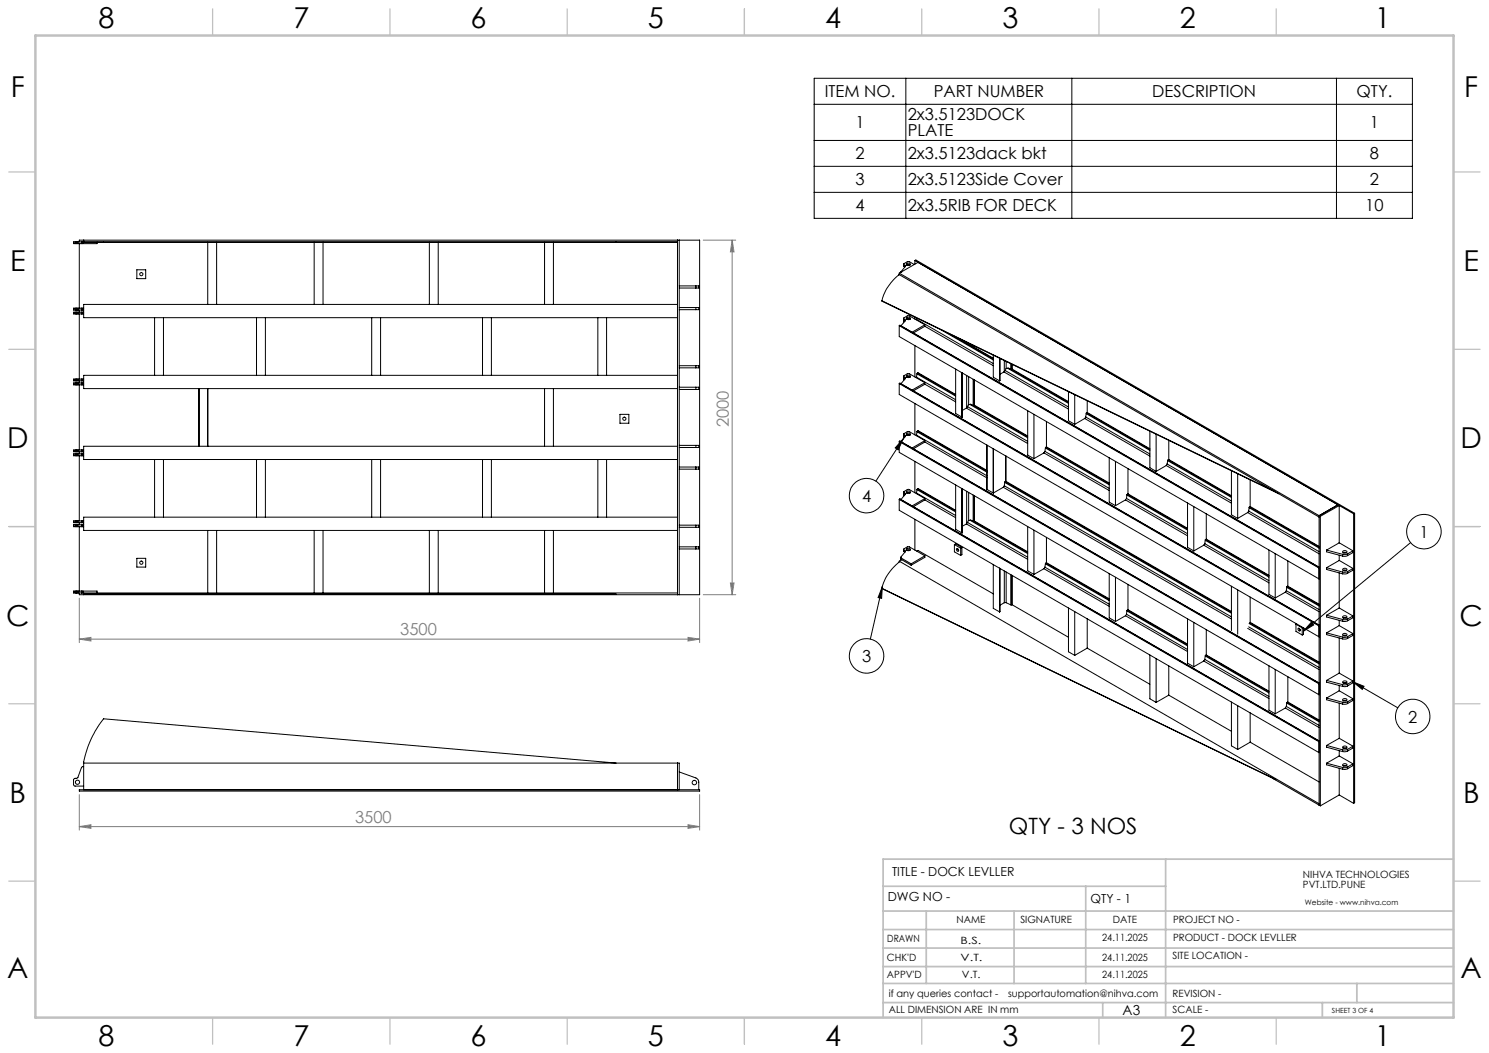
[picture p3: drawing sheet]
<svg xmlns="http://www.w3.org/2000/svg" width="420mm" height="297mm" viewBox="0 0 420 297" stroke-linecap="round" stroke-linejoin="round" font-family="sans-serif">
<g fill="none" stroke="#000" stroke-width=".28">
<path d="M229.7 22.1h168.7v39.5h-168.7zM229.7 29.4h168.7M229.7 39.6h168.7M255.5 22.1v39.5M302.3 22.1v39.5M377 22.1v39.5M229.7 46.9h168.7M229.7 54.3h168.7M21.2 68.2h-.5v.5h.5M21.2 68.2h.4M21.2 68.2v.5M21.2 68.7h.4"/>
<path d="M21.6 68.2h.4M21.6 68.7h.4M21.6 68.2v.5M22 68.2h1M22 68.2v.5M22 68.7h1M22.4 68.2v-.5h174.9v100h-174.9v-.5M22.4 68.7v18.2M23 68.2h.4M23 68.7h.4M23 68.2v.5M23.4 68.2h5.8"/>
<path d="M23.4 68.2v.5M23.6 67.7v.6h5.6M27.4 68.3v.4h-4M29.2 68.2v.1M29.2 68.3h161.9M29.2 68.2h161.9M38.6 76.1h2.5v2.5h-2.5zM58.6 68.3v17.6M61.1 68.3v17.6M88.6 68.3v17.6M91.1 68.3v17.6M121.1 68.3v17.6"/>
<path d="M123.6 68.3v17.6M153.6 68.3v17.6M156.1 68.3v17.6M191.1 67.7v100M191.6 67.7v100M253.6 77.5a13.1 13.1 0 0 0-4.8 7.3M253.6 77v.5M253.6 77.5l118.5 68.3M253.6 77l118.5 68.4M254.1 76.8h.1M254.8 74.5l.2 .6M255 74.7v.4"/>
<path d="M255 74.7l.2 .2M255.2 74.9l.1 .3-1.2 1.6M255.2 74.9v.4l-.2-.2M255.7 74.4a.55 .55 0 0 1 .6-.2 .55 .55 0 0 1 .4 .6 .59 .59 0 0 1-.6 .1 .59 .59 0 0 1-.4-.5zM255.7 74.8l.4-.2 .6 .2M257.9 74.6l-1.5-.8h-.4l-1.1 .6 .1 .3M258.1 73.5l123.7 71.4M258.1 73.5v1M258.1 73.5l.2-.2 123.8 71.5M258.9 74l-5.3 3M21.2 86.9h-.5v.6h.5M21.2 88h-.5v.5h.5"/>
<path d="M21.2 86.9v.6M21.2 88v.5M21.2 86.9h.4M21.2 87.5h.4M21.2 88h.4M21.2 88.5h.4M21.6 86.9h.4M21.6 87.5h.4M21.6 88h.4M21.6 88.5h.4M21.6 86.9v.6M21.6 88v.5"/>
<path d="M22 86.9v.6M22 88v.5M22 86.9h1M22 87.5h1M22 88h1M22 88.5h1M22.4 87.5v.5M22.4 88.5v18.4M23 86.9h.4M23 87.5h.4M23 88h.4M23 88.5h.4"/>
<path d="M23 86.9v.6M23 88v.5M23.4 86.9v.6M23.4 88v.5M23.4 86.9h.2M23.4 87.5h.2M23.4 88h.2M23.4 88.5h.2M43.6 89.6v16.3M46.1 89.6v16.3M72.4 89.6v16.3M74.9 89.6v16.3"/>
<path d="M104.8 89.6v16.3M107.4 89.6v16.3M136.1 89.6v16.3M138.6 89.6v16.3M168.6 89.6v16.3M171.1 89.6v16.3M191.1 85.9h-167.5v3.7h167.5M191.6 80.6h4.7M191.6 81.2h4.7M191.6 86.7h4.7M191.6 87.3h4.7M196.3 80.6h.8v.6h-.8"/>
<path d="M196.3 86.7h.8v.6h-.8M196.3 80.6v.6M196.3 86.7v.6M248.8 84.8l111 53.9M248.8 84.8l111.9 54.5M253.6 91.9v3l118.5 68.4M253.6 91.9l118.5 68.3M253.8 91.8h.1M253.8 91.8l118.3 68.3M253.8 91.8l-.2 .1M254.8 89.8l.2 .6M254.8 90.7v.3"/>
<path d="M255 90l-.1-.3 1.5-.7 4.5 2.6M255 90v.4M255 90l.2 .2M255.1 90.5l-.3 .2 .2 .2M255.2 90.2l.1 .2-1.2 1.5M255.2 90.2v.4l-.2-.2M255.7 90l.4-.1 .6 .1M255.8 89.6a.53 .53 0 0 1 .6-.2 .53 .53 0 0 1 .3 .6 .54 .54 0 0 1-.6 .2 .54 .54 0 0 1-.4-.6zM255.8 90.1l.4-.2 .4 .2M258.1 89.5v.5M258.1 97.5v8.8M258.5 90.1v.1"/>
<path d="M258.5 90.1l21.7 12.4M258.6 89.7l-.1 .4M260.9 91.6v.4M260.9 91.6l-3.6 2.1M260.9 92l-3.3 1.9M260.9 92l19.3 11.1M265.5 93l14.7 8.5M268.7 94.6l11.5 6.6M270.7 95.6l9.5 5.4M21.2 106.9h-.5v.5h.5M21.2 108h-.5v.5h.5M21.2 106.9v.5"/>
<path d="M21.2 108v.5M21.2 106.9h.4M21.2 107.4h.4M21.2 108h.4M21.2 108.5h.4M21.6 106.9h.4M21.6 107.4h.4M21.6 108h.4M21.6 108.5h.4M21.6 106.9v.5M21.6 108v.5M22 106.9v.5"/>
<path d="M22 108v.5M22 106.9h1M22 107.4h1M22 108h1M22 108.5h1M22.4 107.4v.6M22.4 108.5v18.4M23 106.9h.4M23 107.4h.4M23 108h.4M23 108.5h.4M23 106.9v.5"/>
<path d="M23 108v.5M23.4 106.9v.5M23.4 108v.5M23.4 106.9h.2M23.4 107.4h.2M23.4 108h.2M23.4 108.5h.2M56.1 109.6v16.3M58.6 109.6v16.3M153.6 109.6v16.3M156.1 109.6v16.3M174.9 116.9h2.5v2.5h-2.5z"/>
<path d="M191.1 105.9h-167.5v3.7h167.5M191.6 109.9h4.7M191.6 109.2h4.7M191.6 103.7h4.7M191.6 103.1h4.7M196.3 109.2h.8v.7h-.8M196.3 103.1h.8v.6h-.8M196.3 103.1v.6M196.3 109.2v.7M253.6 108.2v3.1l118.5 68.3M253.6 108.2l118.5 68.4M253.8 108.1l118.3 68.2"/>
<path d="M253.8 108.1l-.2 .1M253.8 108.1l118.3 68.3M254.8 106.1l.2 .6M254.8 107v.3M255 106.3l-.1-.3 1.5-.6 4.5 2.5M255 106.3v.4M255 106.3l.2 .2M255.1 106.8l-.3 .2 .2 .2M255.2 106.5l.1 .3-1.2 1.4M255.2 106.5v.4l-.2-.2M255.7 105.9a.55 .55 0 0 1 .7-.2 .55 .55 0 0 1 .3 .7 .55 .55 0 0 1-.7 .2 .55 .55 0 0 1-.3-.7zM255.7 106.4l.4-.2 .6 .2"/>
<path d="M255.8 106.4l.4-.1 .4 .1M258.1 113.8v8.9M258.5 106.4v.1M258.5 106.4l11.1 6.3M258.7 105.4l-.2 1M258.7 105.4l10.9 6.3M258.8 105.2l-.1 .2M258.8 105.2l.1-.1 10.7 6.2M258.8 105.2l10.8 6.2M260.9 107.9v.5M260.9 107.9l-3.6 2.1M260.9 108.4l-3.3 1.8"/>
<path d="M260.9 108.4l8.7 4.9M269.6 104.1v12.5l1.7 1M271.3 105.1v12.5M271.4 105.2v12.4M271.4 117.6h-.1M271.4 117.5v.1M272.6 115.1l-1.2 .7M272.6 115.1l17.3 10M272.7 115l-.1 .1M272.7 105.9v9.1M272.9 114.7l-.2 .3M272.9 114.7l17 9.8"/>
<path d="M273.2 114.2l-.3 .5M273.2 114.2l.6-.2 .7 .4M273.2 106.2v8M273.6 114.1l16.3 9.4M274.5 107v7.4M274.6 114.4l15.3 8.8M274.8 114.3l-.3 .1M274.8 107.1v7.2M274.8 107.2v7.1M274.8 114.3h.1M274.8 114.3l15.1 8.7M280.2 100.2v6.2l1.7 1"/>
<path d="M281.9 101v6.4M282 107.4h-.1M282 101.1v6.3M283.2 104.9l-1.2 .6M283.2 104.9l18.2 10.5M283.3 104.8l-.1 .1M283.3 101.7v3.1M283.6 104.5l-.3 .3M283.6 104.5l17.8 10.3M283.8 103.9l-.2 .6M283.8 103.9l.6-.1 .7 .3M283.8 101.9v2"/>
<path d="M284.2 103.9l17.2 9.9M285.1 104.1h.3M285.1 102.6v1.5M285.3 104.2l16.1 9.3M285.4 102.7v1.4M285.5 104.1h-.1M285.5 102.8v1.3M285.5 104.1l15.9 9.2M289.9 115.8v12.6l1.7 1M291.6 116.9v12.5M295.2 118.9v7.1M301.4 110.5v8.2l1.7 1"/>
<path d="M303.1 111.3v8.4M306 118l-2.9 1.7M306 118l18.3 10.7M306.2 117.6l-.2 .4M306.2 117.6l18.1 10.5M306.4 116.7l17.9 10.3M306.5 116.4l17.8 10.3M306.7 113.1v3.2M306.7 116.3l-.3 .2-.2 1.1M306.7 116.3l17.6 10.3M21.2 128h-.5v.5h.5M21.2 126.9h-.5v.5h.5"/>
<path d="M21.2 128h.4M21.2 128.5h.4M21.2 126.9v.5M21.2 128v.5M21.2 126.9h.4M21.2 127.4h.4M21.6 128h.4M21.6 128.5h.4M21.6 126.9h.4M21.6 127.4h.4M21.6 126.9v.5M21.6 128v.5"/>
<path d="M22 128h1M22 128.5h1M22 126.9v.5M22 128v.5M22 126.9h1M22 127.4h1M22.4 127.4v.6M22.4 128.5v18.4M23 128h.4M23 128.5h.4M23 126.9h.4M23 127.4h.4"/>
<path d="M23 126.9v.5M23 128v.5M23.4 126.9v.5M23.4 128v.5M23.4 128h.2M23.4 128.5h.2M23.4 126.9h.2M23.4 127.4h.2M43.6 129.6v16.3M46.1 129.6v16.3M72.4 129.6v16.3M74.9 129.6v16.3"/>
<path d="M104.8 129.6v16.3M107.4 129.6v16.3M136.1 129.6v16.3M138.6 129.6v16.3M168.6 129.6v16.3M171.1 129.6v16.3M191.1 125.9h-167.5v3.7h167.5M191.6 131.7h4.7M191.6 132.3h4.7M191.6 125.6h4.7M191.6 126.2h4.7M196.3 131.7h.8v.6h-.8"/>
<path d="M196.3 125.6h.8v.6h-.8M196.3 125.6v.6M196.3 131.7v.6M253.6 124.5v3.1l118.5 68.4M253.6 124.5l118.5 68.4M253.8 124.4l118.3 68.2M253.8 124.4l-.2 .1M253.8 124.4l118.3 68.3M254.7 123.8l-1.3 3.1-.9-.6zM254.7 123.8l-7.6 11.9M254.8 122.5l.2 .6M254.8 138.8l.2 .6"/>
<path d="M254.8 123.4v.3M254.8 139.7v.3M255 122.7l-.1-.4 1.5-.6 4.5 2.6M255 139l-.1-.3 1.5-.7 4.5 2.6M255 122.7v.4M255 139v.4M255 122.7l.2 .1M255 139l.2 .1M255.1 123.1l-.3 .2 .2 .2M255.1 139.4l-.3 .3 .2 .2M255.2 122.8l.1 .3-1.2 1.5M255.2 139.1l.1 .3-1.2 1.5"/>
<path d="M255.2 122.8v.4l-.2-.1M255.2 139.1v.5l-.2-.2M255.7 122.3a.55 .55 0 0 1 .7-.2 .55 .55 0 0 1 .3 .6 .55 .55 0 0 1-.7 .2 .55 .55 0 0 1-.3-.6zM255.7 122.7l.4-.1 .6 .1M255.7 138.6a.51 .51 0 0 1 .7-.2 .51 .51 0 0 1 .2 .7 .53 .53 0 0 1-.6 .1 .53 .53 0 0 1-.3-.6zM255.7 139l.4-.1 .6 .1M255.8 122.7l.2-.1 .6 .1M255.8 139.1l.2-.2 .6 .2M258.1 130.1v8.9M258.5 122.7v.2M258.5 139.1v.1M258.5 122.7l19.9 11.5"/>
<path d="M258.5 139.1l11.1 6.3M258.7 121.8l-.2 .9M258.7 138.1l-.2 1M258.7 121.8l19.7 11.4M258.7 138.1l10.9 6.3M258.8 121.6l-.1 .2M258.8 137.9l-.1 .2M258.8 121.6l.1-.1 19.5 11.2M258.8 137.9l.1-.1 10.7 6.1M258.8 121.6l19.6 11.3M258.8 137.9l10.8 6.2M260.9 124.3v.4"/>
<path d="M260.9 124.3l-3.6 2.1M260.9 124.7l-3.3 1.9M260.9 124.7l17.5 10.1M269.6 136.8v12.5l1.7 1M271.3 137.8v12.5M271.4 137.8v12.5M272.7 138.6v9M273.2 138.9v7.9M274.5 139.6v7.4M274.8 139.8v7.2M278.4 125.6v12.4l1.8 1.1M280.2 126.6v12.5"/>
<path d="M283 137.4l-2.8 1.7M283 137.4l64.3 37.2M283.3 137l-.3 .4M283.3 137l64 37M283.4 136.1l63.9 36.9M283.5 135.9l63.8 36.8M283.7 128.6v7.1M283.7 135.7l-.3 .2-.1 1.1M283.7 135.7l63.6 36.8M294.5 127.7l-2.9 1.7M294.5 127.7l18.4 10.7M294.7 127.3l-.2 .4"/>
<path d="M294.7 127.3l18.2 10.5M294.9 126.4l18 10.3M295 126.1l17.9 10.4M295.2 126l-.3 .2-.2 1.1M295.2 126l17.7 10.2M312.9 129.1v12.5l1.7 1M314.6 130.1v12.5M317.9 139.6l17.1 9.9M318 139.4l17 9.8M318.2 132.2v7.1M318.2 139.3l-.3 .2-.2 1.1M318.2 139.3l16.8 9.7"/>
<path d="M324.3 121.6v10.3l1.8 1.1M326.1 122.5v10.5M329 131.3l-2.9 1.7M329 131.3l18.3 10.6M329.2 130.9l-.2 .4M329.2 130.9l18.1 10.4M329.4 129.9l17.9 10.4M329.5 129.7l17.8 10.3M329.7 124.2v5.4M329.7 129.6l-.3 .2-.2 1.1M329.7 129.6l17.6 10.2M347.3 132.8v12.4l1.8 1"/>
<path d="M349.1 133.6v12.6M352.6 135.4v7.5M21.2 146.9h-.5v.5h.5M21.2 148h-.5v.6h.5M21.2 146.9v.5M21.2 148v.6M21.2 146.9h.4M21.2 147.4h.4M21.2 148h.4M21.2 148.6h.4M21.6 146.9h.4M21.6 147.4h.4"/>
<path d="M21.6 148h.4M21.6 148.6h.4M21.6 146.9v.5M21.6 148v.6M22 146.9v.5M22 148v.6M22 146.9h1M22 147.4h1M22 148h1M22 148.6h1M22.4 147.4v.6M22.4 148.6v18.1"/>
<path d="M23 146.9h.4M23 147.4h.4M23 148h.4M23 148.6h.4M23 146.9v.5M23 148v.6M23.4 146.9v.5M23.4 148v.6M23.4 146.9h.2M23.4 147.4h.2M23.4 148h.2M23.4 148.6h.2"/>
<path d="M38.6 157.5h2.5v2.4h-2.5zM58.6 149.6v17.6M61.1 149.6v17.6M88.6 149.6v17.6M91.1 149.6v17.6M121.1 149.6v17.6M123.6 149.6v17.6M153.6 149.6v17.6M156.1 149.6v17.6M191.1 145.9h-167.5v3.7h167.5M191.6 148.7h4.7M191.6 148.1h4.7"/>
<path d="M191.6 154.8h4.7M191.6 154.2h4.7M196.3 148.1h.8v.6h-.8M196.3 154.2h.8v.6h-.8M196.3 148.1v.6M196.3 154.2v.6M253.6 158.3v.2a13.1 13.1 0 0 0-4.8 7.4M253.6 158.3l118.5 68.4M253.6 140.9v3l118.5 68.4M253.6 140.9l118.5 68.3M253.8 140.8l118.3 68.2M253.8 140.8l-.2 .1"/>
<path d="M253.8 140.8l118.3 68.3M254.1 157.2l.1 .6M254.2 157.4l2.8 1.6M254.2 157.4v.4M254.2 157.8l2.8 1.6M254.4 157.9l-.8 .4M254.8 155l.2 .6M255 155.1l-.1-.3 1.5-.6 4.5 2.6M255 155.1l.2 .2M255 155.1v.5M255.2 155.3l.1 .3-1.2 1.6 .1 .2M255.2 155.3v.4l-.2-.1"/>
<path d="M255.7 155.2l.4-.2 .6 .2M255.8 154.7a.53 .53 0 0 1 .6-.1 .53 .53 0 0 1 .3 .6 .51 .51 0 0 1-.7 .2 .51 .51 0 0 1-.2-.7zM257 159v.4M258.1 146.5v8.6M258.6 155.4l.3-.1 21.3 12.2M260.9 156.8l-3.9 2.2M260.9 140.6v.4M260.9 156.8v.4l-3.9 2.2M260.9 140.6l-3.6 2.1M260.9 141l-3.3 1.9M260.9 141l8.7 5M269.2 153.6v2l1.8 1.1"/>
<path d="M269.2 153.6l1.8 1M269.2 153.6l.4-.2 1.7 1M269.8 154.7a.41 .41 0 0 1 .5 .3 .41 .41 0 0 1-.2 .5l-.3-.5zM270.1 154.8l.3 .5M271 154.6v2.1M271.3 154.4l-.3 .2M271.3 154.4v2.1l-.3 .2M271.4 150.3h-.1M271.4 150.2v.1M272.6 147.8l-1.2 .6M272.6 147.8l17.3 10M272.7 147.6l-.1 .2"/>
<path d="M272.9 147.4l-.2 .2M272.9 147.4l17 9.8M273.2 146.8l-.3 .6M273.2 146.8l.6-.1 .7 .3M273.6 146.7l16.3 9.4M274.5 147h.3M274.6 147l15.3 8.8M274.8 147h.1M274.8 147l15.1 8.6M280.2 159.2v12.4l1.7 1M289.9 148.5v12.5l1.7 1M291.6 149.5v12.5"/>
<path d="M294.7 160l-.2 .4M294.7 160l18.2 10.4M294.9 159l18 10.4M295 158.8l17.9 10.3M295.2 151.5v7.2M295.2 158.7l-.3 .2-.2 1.1M295.2 158.7l17.7 10.2M317.5 141l-2.9 1.6M317.5 141l17.5 10.1M317.7 140.6l-.2 .4M317.7 140.6l17.3 9.9M335 141.8v12.6l1.7 1"/>
<path d="M336.7 142.9v12.5M339.5 153.8l-2.8 1.6M339.5 153.8l18.4 10.6M339.8 153.3l-.3 .5M339.8 153.3l18.1 10.5M340 152.4l17.9 10.4M340.1 152.1l17.8 10.4M340.3 144.9v7.2M340.3 152.1l-.3 .1-.2 1.1M340.3 152.1l17.6 10.2M351.9 144.6l-2.8 1.6M351.9 144.6l20.2 11.6"/>
<path d="M352.2 144.1l-.3 .5M352.2 144.1l19.9 11.5M352.3 143.2l19.8 11.4M352.5 143l19.6 11.3M352.6 142.9l-.2 .1-.2 1.1M352.6 142.9l19.5 11.2M357.9 155.1v12.5l1.8 1.1M359.7 156.1v12.6M363.3 158.2v7.1M372.1 145.4l.3 .2M372.1 145.4v81.7M372.4 145.6v81.7"/>
<path d="M374.2 155.1l4.5 1.2M374.2 155.1v.5l4.5 1.2M377.8 142.6l-.4-.2-5.3 3M377.8 142.6l-5.4 3M377.8 142.6v10.5M377.8 156.6v1.5M377.8 153.1l-3.6 2M377.8 153.1l3.8 2.3M377.8 158.1l-3.6 2M377.8 158.1l3.8 2.2M378.7 156.3v.5M378.7 155.5a.59 .59 0 0 1 .8-.3 .59 .59 0 0 1 .3 .7 .64 .64 0 0 1-.6 .1 .64 .64 0 0 1-.5-.5z"/>
<path d="M378.9 155.9h.9M380.1 156.2l-.5 .2-.9-.1M380.1 156.7l-.7 .2-.7-.1M380.1 156.2v.5M381.6 155.4l-1.5 .8M381.6 155.4v.5l-1.5 .8M381.8 144.9v81.7M382.1 144.8l-.3 .1M382.1 144.8v81.6l-.3 .2M397.9 153l-30.2 25M21.2 166.7h-.5v.5h.5M21.2 167.2h.4"/>
<path d="M21.2 166.7v.5M21.2 166.7h.4M21.6 166.7h.4M21.6 167.2h.4M21.6 166.7v.5M22 167.2h1M22 166.7v.5M22 166.7h1M23 166.7h.4M23 167.2h.4M23 166.7v.5M23.4 167.2h167.7"/>
<path d="M23.4 166.7v.5M23.4 166.7h4v.5M23.6 167.6h5.6M23.6 167.5h5.6M23.6 167.2v.5M29.2 167.5v.1M29.2 167.5h144.6M29.2 167.6h144.6M248.8 165.9l111 54M248.8 165.9l111 53.9M248.9 165.4l-3.4 14.9M248.9 165.4l-.2 3.4-1-.2z"/>
<path d="M281.9 160.2v12.4M281.9 172.6h.1M282 160.3v12.3M283.3 170h.5M283.3 170l-1.3 .7M283.3 161v9M283.8 170l1.3 .6M283.8 161.3v8.7M285.1 170.6h.3M285.1 162.1v8.5M285.4 162.2v8.4M285.5 162.3v8.3"/>
<path d="M285.5 170.6h-.1M285.5 170.6l15.9 9.1M294.5 160.4l-2.9 1.6M294.5 160.4l18.4 10.6M301.4 171.5v12.3l1.7 1.1M303.1 172.5v12.4M306.7 174.5v8.3M312.9 161.8v12.5l1.7 1M314.6 162.8v12.5M317.5 173.7l-2.9 1.6M317.5 173.7l17.5 10.1M317.7 173.2l-.2 .5"/>
<path d="M317.7 173.2l17.3 10M317.9 172.3l17.1 9.9M318 172.1l17 9.8M318.2 164.8v7.2M318.2 172l-.3 .2-.2 1M318.2 172l16.8 9.7M335 174.5v12.5l1.7 1.1M336.7 175.5v12.6M340.3 177.6v7.1M347.3 165.3v12.6M349.1 166.4v12.5M351.9 177.2l20.2 11.7"/>
<path d="M352.2 176.8l19.9 11.5M352.3 175.9l19.8 11.4M352.5 175.6l19.6 11.4M352.6 168.4v7.1l19.5 11.3M362.5 167l-2.8 1.7M362.5 167l9.6 5.5M362.8 166.6l-.3 .4M362.8 166.6l9.3 5.3M362.9 165.7l9.2 5.2M363.1 165.4l9 5.2M363.3 165.3l-.3 .2-.2 1.1M363.3 165.3l8.8 5.1"/>
<path d="M365.5 176.1l1.8 1M365.5 176.1v2l1.8 1M365.7 176l-.2 .1M366.1 177.2a.4 .4 0 0 1 .6 .2 .4 .4 0 0 1-.2 .6l-.4-.5zM366.5 177.2l.2 .5M367.3 177.1v2M367.5 177l-.2 .1M367.7 177.1v1.8l-.4 .2M369.9 175.5l.6 .8-2.8 1.7zM374.2 160.1v.5l4.5 1.3M374.2 173.5v.5l4.5 1.2M374.2 178.5v.5l4.5 1.2"/>
<path d="M374.2 178.5l4.5 1.2M374.2 173.5l4.5 1.2M374.2 160.1l4.5 1.3M377.8 161.6v9.9M377.8 175v1.5M377.8 179.9v10M377.8 176.5l-3.6 2M377.8 176.5l3.8 2.2M377.8 171.5l-3.6 2M377.8 171.5l3.8 2.2M378.7 160.5a.6 .6 0 0 1 .7-.3 .6 .6 0 0 1 .4 .7 .69 .69 0 0 1-1.1-.4zM378.7 161.4v.5"/>
<path d="M378.7 174.7v.5M378.7 179.7v.5M378.7 178.9a.59 .59 0 0 1 .8-.3 .59 .59 0 0 1 .3 .6 .64 .64 0 0 1-.6 .2 .64 .64 0 0 1-.5-.5zM378.7 173.9a.58 .58 0 0 1 .8-.3 .58 .58 0 0 1 .3 .7 .64 .64 0 0 1-.6 .1 .64 .64 0 0 1-.5-.5zM378.9 179.2h.9M378.9 174.3h.9M378.9 160.9l.3-.1 .6 .1M380.1 179.6l-.7 .2-.7-.1M380.1 174.6l-.7 .2-.7-.1M380.1 175.1l-.7 .2-.7-.1M380.1 161.2l-1.4 .2M380.1 161.7l-.5 .2h-.9"/>
<path d="M380.1 161.2v.5M380.1 174.6v.5M380.1 179.6v.5M381.6 160.3v.5l-1.5 .9M381.6 173.7v.5l-1.5 .9M381.6 178.7v.5l-1.5 .9M381.6 178.7l-1.5 .9M381.6 173.7l-1.5 .9M381.6 160.3l-1.5 .9M306.7 182.8l-3.6 2.1M306.7 182.8l17.6 10.2M324.3 184.7v12.4l1.8 1"/>
<path d="M326.1 185.8v12.3M329.7 187.8v8.3M329.7 196.1l-3.6 2M329.7 196.1l17.6 10.2M339.5 186.4l-2.8 1.7M339.5 186.4l18.4 10.6M339.8 186l-.3 .4M339.8 186l18.1 10.5M340 185l17.9 10.4M340.1 184.8l17.8 10.3M340.3 184.7l-.3 .2-.2 1.1M340.3 184.7l17.6 10.2"/>
<path d="M347.3 198v12.4l1.8 1M349.1 199v12.4M357.9 187.8v12.5l1.8 1M359.7 188.8v12.5M362.5 199.7l-2.8 1.6M362.5 199.7l9.6 5.5M362.8 199.2l-.3 .5M362.8 199.2l9.3 5.4M362.9 198.3l9.2 5.3M363.1 198.1l9 5.2M363.3 190.8v7.2M363.3 198l-.3 .2-.2 1"/>
<path d="M363.3 198l8.8 5.1M374.2 191.9v.5l4.5 1.2M374.2 196.9v.5l4.5 1.2M374.2 196.9l4.5 1.2M374.2 191.9l4.5 1.2M377.8 193.4v1.4M377.8 198.3v9.9M377.8 194.8l-3.6 2.1M377.8 194.8l3.8 2.3M377.8 189.9l-3.6 2M377.8 189.9l3.8 2.2M378.7 193.1v.5"/>
<path d="M378.7 198.1v.5M378.7 197.2a.58 .58 0 0 1 .8-.3 .58 .58 0 0 1 .3 .7 .64 .64 0 0 1-.6 .2 .64 .64 0 0 1-.5-.6zM378.7 192.3a.58 .58 0 0 1 .7-.3 .58 .58 0 0 1 .4 .6 .64 .64 0 0 1-.6 .2 .64 .64 0 0 1-.5-.5zM378.9 197.6h.9M378.9 192.6h.9M380.1 180.1l-.7 .2-.7-.1M380.1 197.9l-.7 .3-.7-.1M380.1 198.4l-.7 .2h-.7M380.1 193l-.7 .2-.7-.1M380.1 193.5l-.7 .2-.7-.1M380.1 193v.5M380.1 197.9v.5"/>
<path d="M381.6 192.1v.5l-1.5 .9M381.6 197.1v.5l-1.5 .8M381.6 197.1l-1.5 .8M381.6 192.1l-1.5 .9M381.6 192.3l12.7 7.3M381.6 192.3l3.1 1.3-.5 .8zM23.6 216.2l-.6 .2-1.1 3-.9 .2-.3 .4 .2 1.6 2.7 .1M23.6 215.2h168v7.5M173.8 215.2l-144.6-12.5a28.2 28.2 0 0 0-5.6 12.2v7.8M191.1 215.2v7.5M191.6 217.7l5 1.9 .5 .8v2.3M352.6 201v8.3"/>
<path d="M352.6 209.3l-3.5 2.1M352.6 209.3l19.5 11.3M358.9 219.5l13.2 7.6M374.2 210.3v.4l4.5 1.3M374.2 215.3v.4l4.5 1.3M374.2 210.3l4.5 1.2M374.2 215.3l4.5 1.2M377.8 211.7v1.5M377.8 216.7v7.5M377.8 208.2l-3.6 2.1M377.8 208.2l3.8 2.3M377.8 213.2l-3.6 2.1"/>
<path d="M377.8 213.2l3.8 2.2M378.7 211.5v.5M378.7 216.5v.5M378.7 210.6a.58 .58 0 0 1 .7-.3 .58 .58 0 0 1 .4 .7 .64 .64 0 0 1-.6 .2 .64 .64 0 0 1-.5-.6zM378.7 215.6a.58 .58 0 0 1 .7-.3 .58 .58 0 0 1 .4 .7 .64 .64 0 0 1-.6 .1 .64 .64 0 0 1-.5-.5zM378.9 211h.9M378.9 216h.9M380.1 211.3l-1.4 .2M380.1 211.8l-1.4 .2M380.1 216.3l-.7 .2h-.7M380.1 216.8l-.7 .2h-.7M380.1 211.3v.5"/>
<path d="M380.1 216.3v.5M381.6 210.5v.5l-1.5 .8M381.6 215.4v.5l-1.5 .9M381.6 210.5l-1.5 .8M381.6 215.4l-1.5 .9M22.4 222.7h174.9v.4h-174.9zM372.1 227.1l.3 .2M377.8 224.2l-5.4 3.1M377.8 224.2l4 2.4"/>
<circle cx="39.9" cy="77.3" r=".46"/>
<circle cx="176.1" cy="118.1" r=".45"/>
<circle cx="244.4" cy="139.8" r="4.9"/>
<circle cx="39.9" cy="158.7" r=".46"/>
<circle cx="401.6" cy="149.9" r="4.9"/>
<circle cx="244.4" cy="185" r="4.9"/>
<circle cx="398.5" cy="202.1" r="4.9"/>
<circle cx="21.9" cy="220.6" r=".59"/>
<circle cx="195.9" cy="220.7" r=".63"/>
</g>
<g fill="none" stroke="#808080" stroke-width=".28">
<path d="M198.4 67.7h9.1M206.5 67.7v100M206.5 67.7l.5 3.3h-1zM22.4 168.7v12.6M194.1 179.8l3.2 .5-3.2 .5zM197.3 168.7v12.6M198.4 167.7h9.1M206 164.4h1l-.5 3.3zM22.4 180.3l3.2-.5v1zM22.4 180.3h174.9M22.4 233.1l3.2-.5v1zM22.4 224.1v10"/>
<path d="M22.4 233.1h174.9M194.1 232.6l3.2 .5-3.2 .5zM197.3 224.1v10"/>
</g>
<g fill="none" stroke="#c0c0c0" stroke-width=".35">
<path d="M60 2.5v7.5M110 2.5v7.5M160 2.5v7.5M210 2.5v7.5M260 2.5v7.5M310 2.5v7.5M360 2.5v7.5M2.5 48.5h7.5M410 48.5h7.5M2.5 98.5h7.5M410 98.5h7.5M2.5 148.5h7.5"/>
<path d="M410 148.5h7.5M2.5 198.5h7.5M410 198.5h7.5M2.5 248.5h7.5M410 248.5h7.5M60 287v7.5M110 287v7.5M160 287v7.5M210 287v7.5M260 287v7.5M310 287v7.5M360 287v7.5"/>
</g>
<g fill="none" stroke="#c0c0c0" stroke-width=".5">
<path d="M249.1 257h160.9M249.1 250h79.7M261.3 257v20.4M286 257v20.4M306.2 250v27.4M328.8 242.3v44.7M410 242.3h-160.9v44.7M249.1 272.6h160.9M249.1 267.4h160.9M249.1 262.2h160.9M249.1 277.4h160.9M382.7 277.4v5.4"/>
<path d="M249.1 282.8h160.9M311 282.8v4.2M373 282.8v4.2"/>
</g>
<path d="M10 10h400v277h-400z" fill="none" stroke="#c0c0c0" stroke-width=".7"/>
<path d="M369.9 175.5l.6 .8-2.8 1.7zM381.6 192.3l3.1 1.3-.5 .8zM248.9 165.4l-.2 3.4-1-.2zM254.7 123.8l-1.3 3.1-.9-.6z" fill="#000"/>
<g fill="#808080">
<path d="M22.4 180.3l3.2-.5v1zM194.1 179.8l3.2 .5-3.2 .5z"/>
<path d="M206.5 67.7l.5 3.3h-1zM206 164.4h1l-.5 3.3z"/>
<path d="M22.4 233.1l3.2-.5v1zM194.1 232.6l3.2 .5-3.2 .5z"/>
</g>
<g font-size="8.1">
<text x="27.8" y="8">8</text>
<text x="82.8" y="8">7</text>
<text x="132.8" y="8">6</text>
<text x="182.8" y="8">5</text>
<text x="232.8" y="8">4</text>
<text x="282.8" y="8">3</text>
<text x="332.8" y="8">2</text>
<text x="387.8" y="8">1</text>
<text x="3" y="27.2">F</text>
<text x="413" y="27.2">F</text>
<text x="2.8" y="76.5">E</text>
<text x="412.8" y="76.5">E</text>
<text x="2" y="126.5">D</text>
<text x="412" y="126.5">D</text>
<text x="1.7" y="176.5">C</text>
<text x="411.7" y="176.5">C</text>
<text x="2.7" y="226.5">B</text>
<text x="412.7" y="226.5">B</text>
<text x="2" y="275.7">A</text>
<text x="412" y="275.7">A</text>
<text x="27.8" y="295">8</text>
<text x="82.8" y="295">7</text>
<text x="132.8" y="295">6</text>
<text x="182.8" y="295">5</text>
<text x="232.8" y="295">4</text>
<text x="282.8" y="295">3</text>
<text x="332.8" y="295">2</text>
<text x="387.8" y="295">1</text>
</g>
<text font-size="6.3" x="284.6" y="235.1">QTY - 3 NOS</text>
<g font-size="4.7">
<text x="232.6" y="27.4">ITEM NO.</text>
<text x="263.4" y="27.4">PART NUMBER</text>
<text x="325" y="27.4">DESCRIPTION</text>
<text x="382.6" y="27.4">QTY.</text>
<text x="256" y="33.9">2x3.5123DOCK</text>
<text x="241.3" y="36.2">1</text>
<text x="256" y="38.4">PLATE</text>
<text x="386.4" y="36.2">1</text>
<text x="241.3" y="44.9">2</text>
<text x="256" y="44.9">2x3.5123dack bkt</text>
<text x="386.4" y="44.9">8</text>
<text x="241.3" y="52.3">3</text>
<text x="256" y="52.3">2x3.5123Side Cover</text>
<text x="386.4" y="52.3">2</text>
<text x="241.3" y="59.6">4</text>
<text x="256" y="59.6">2x3.5RIB FOR DECK</text>
<text x="385.1" y="59.6">10</text>
<text x="243.2" y="141.5">4</text>
<text x="400.4" y="151.7">1</text>
<text x="243.2" y="186.7">3</text>
<text x="397.2" y="203.8">2</text>
</g>
<g font-size="4.7" fill="#808080">
<text x="205.5" y="120.4" transform="rotate(-90 205.5 120.4)">2000</text>
<text x="112.9" y="179.2">3500</text>
<text x="100.2" y="232.1">3500</text>
</g>
<text font-size="3.9" x="316.7" y="286.4">A3</text>
<g font-size="3.5">
<text x="251.6" y="247">TITLE - DOCK LEVLLER</text>
<text x="250.4" y="254.2">DWG NO -</text>
<text x="307.6" y="254.8">QTY - 1</text>
</g>
<g font-size="2.8">
<text x="367.5" y="247.7">NIHVA TECHNOLOGIES</text>
<text x="367.5" y="250.5">PVT.LTD.PUNE</text>
<text x="269.8" y="260.4">NAME</text>
<text x="287.8" y="260.4">SIGNATURE</text>
<text x="313.9" y="260.5">DATE</text>
<text x="330.9" y="260.5">PROJECT NO -</text>
<text x="250.3" y="265.7">DRAWN</text>
<text x="270.9" y="266.1">B.S.</text>
<text x="310.9" y="265.5">24.11.2025</text>
<text x="330.9" y="265.5">PRODUCT - DOCK LEVLLER</text>
<text x="250.2" y="271.1">CHK'D</text>
<text x="250.2" y="275.8">APPV'D</text>
<text x="270.9" y="271.1">V.T.</text>
<text x="271.3" y="275.8">V.T.</text>
<text x="310.9" y="271.1">24.11.2025</text>
<text x="310.9" y="275.8">24.11.2025</text>
<text x="330.7" y="270.6">SITE LOCATION -</text>
<text x="250.7" y="281.1">if any queries contact -</text>
<text x="284.3" y="281.1">supportautomation@nihva.com</text>
<text x="330.7" y="281.1">REVISION -</text>
<text x="250.7" y="285.6">ALL DIMENSION ARE IN mm</text>
<text x="330.7" y="285.6">SCALE -</text>
</g>
<text font-size="2.1" x="368.1" y="255.1">Website - www.nihva.com</text>
<text font-size="2" x="375.7" y="285.6">SHEET 3 OF 4</text>
</svg>
